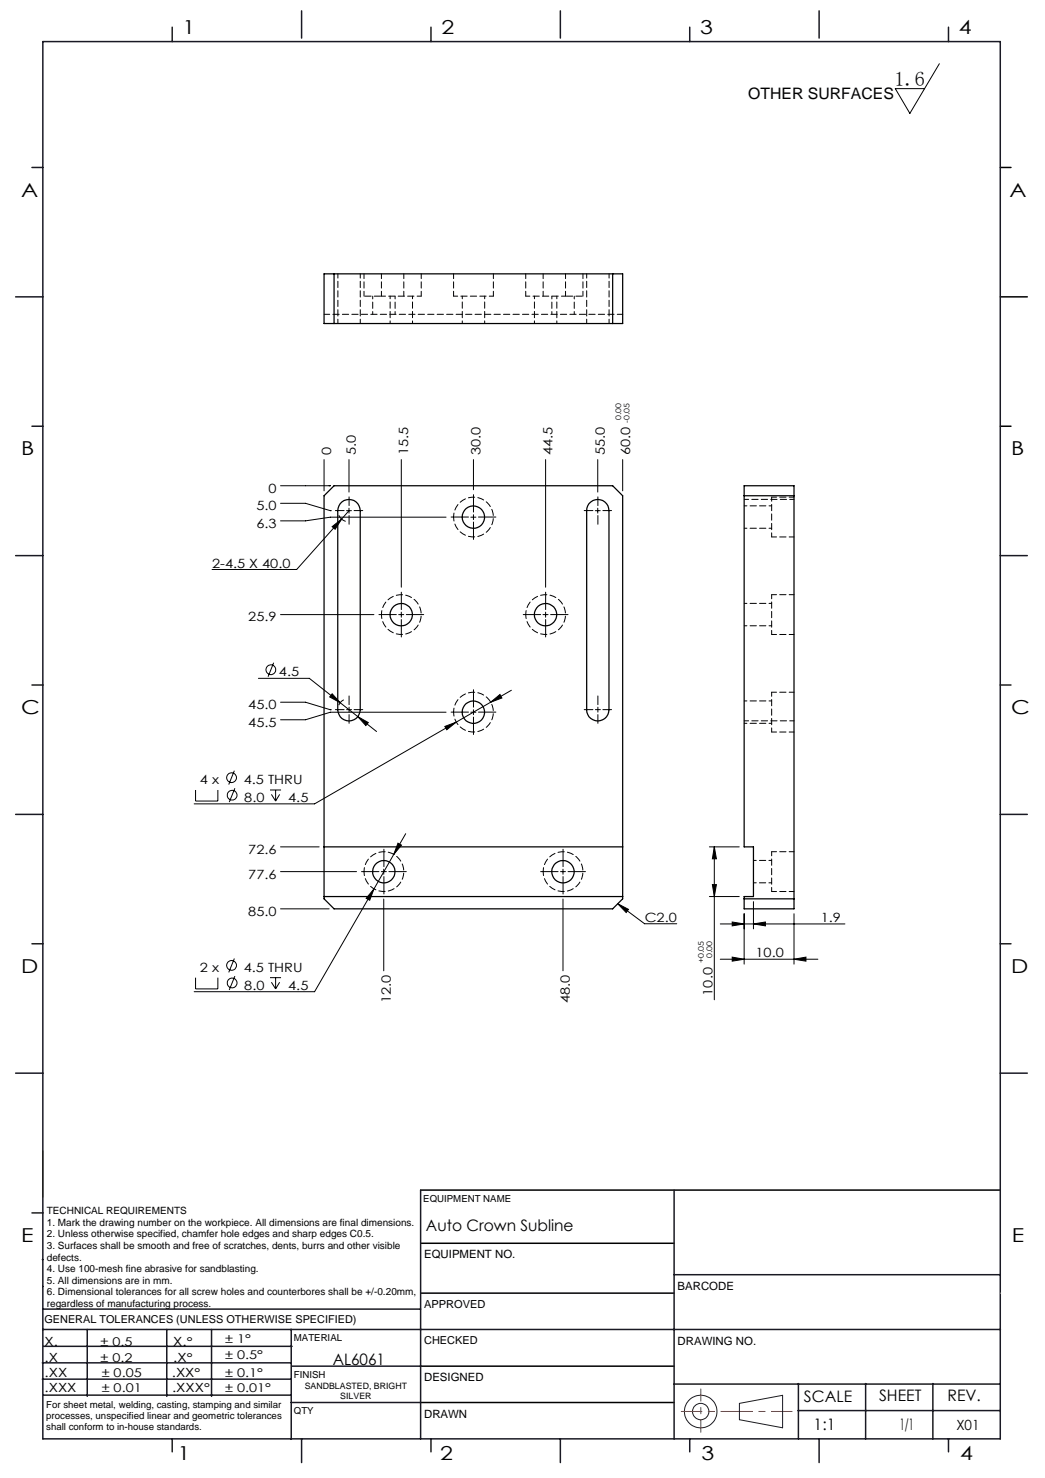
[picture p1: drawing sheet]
<svg xmlns="http://www.w3.org/2000/svg" width="210mm" height="297mm" viewBox="0 0 210 297" stroke-linecap="round" stroke-linejoin="round" font-family="sans-serif">
<g fill="none" stroke="#191924" stroke-width=".2">
<path d="M8.6 231.2v9.4M148.6 282l8.7-1.6v6.5l-8.7-1.6z"/>
<circle cx="140.8" cy="283.7" r="3.3"/>
<circle cx="140.8" cy="283.7" r="1.64"/>
</g>
<path d="M201 33.7h2.2M201 59.7h5.4M201 85.7h2.2M84.5 239.1h116.5M84.6 259.9h50.9M84.6 249.8h50.9M84.6 274.5h50.9M84.5 281.8h51" fill="none" stroke="#000" stroke-width=".3"/>
<path d="M136.9 283.6h22.3" fill="none" stroke="#f00" stroke-width=".2" stroke-dasharray="6.3 1.3 1.3 1.3" stroke-dashoffset="2.2"/>
<path d="M140.8 287.8v-8.7" fill="none" stroke="#f00" stroke-width=".2" stroke-dasharray="6.3 1.3 1.3 1.3" stroke-dashoffset="3.9"/>
<g fill="none" stroke="#191924" stroke-width=".3">
<path d="M8.6 8.4h192.4v280.7h-192.4zM34.6 5.5v2.9M60.6 2.2v5.5M86.6 5.5v2.9M112.6 2.2v5.5M138.6 5.5v2.9M164.6 2.2v5.5M190.6 5.5v2.9M6.4 33.7h2.2M3.1 59.7h5.5M6.4 85.7h2.2M3.1 111.7h5.5"/>
<path d="M201 111.7h5.4M6.4 137.7h2.2M201 137.7h2.2M3.1 163.7h5.5M201 163.7h5.4M6.4 189.6h2.2M201 189.6h2.2M3.1 215.6h5.5M201 215.6h5.4M84.5 239.1v50M135.5 239.1v50M6.4 243.7h2.2"/>
<path d="M8.5 253.1h.1M8.6 258.5h.1M135.5 256.1h65.5M8.5 277.1h49.9M8.5 273.9h49.9M8.6 267.2h192.4M8.6 263.1h75.9M8.8 270.5h49.9M17.5 267.2v13.4M33.5 267.2v13.4M42.5 267.2v13.4M58.5 267.2v22"/>
<path d="M58.6 274.5h26M135.5 278.1h65.5M160.4 278v11.1M174 278v11.1M187.5 278v11.1M8.8 280.3h49.7M34.6 289.1v2.6M58.5 281.8h26M60.6 289.1v4.8M86.6 289.1v2.6M112.6 289.1v4.8M138.6 289.1v2.6"/>
<path d="M160.4 283.5h40.5M164.6 289.1v4.8M190.6 289.1v2.6"/>
</g>
<path d="M201 259.9h.1" fill="none" stroke="#c0c0c0" stroke-width=".2"/>
<g fill="none" stroke="#000" stroke-width=".2">
<path d="M188.8 12.8l-6 10-2.9-5h5.9M56.4 97.6h10M65.1 92.4v6.2M70.1 92.4v6.5M80.6 92.4v25.6M95.1 92.4v6M109.6 92.4v25.6M120.1 92.4v6.5M125.1 92.4v6.2M56.4 101.1h5l5 1.5M66.4 102.6h.1M66.7 105.8l2-1.5-1.4 2.1z"/>
<path d="M68.1 103.5a2.25 2.25 0 0 0 1.4 1.3M68.7 104.3l-9.1 10.1h-17M69.6 102.6h1M70.1 102.6l-1.4 1.7M70.1 102.1v1M89.6 103.9h-23.2l-5 .8h-5M94.6 103.9h1M95.1 103.4v1M119.6 102.6h1M120.1 102.1v1M51.9 136.3h10.3l9.7 7.7M55 133.2l-1.1 2.8"/>
<path d="M56.4 123.5h18.7M66.7 139.4l1.7 1.8-2.1-1.2zM80.1 123.5h1M80.6 123v1M102.8 138.7l-4.2 2.4M109.1 123.5h1M109.6 123v1M39.3 158.7v2.3h4.5v-2.3M47.1 154.9l-1.1 2.8M47.2 158.4l-1.1 2.8M54.3 158.7h2.2M54.5 159.6l.9 1.4"/>
<path d="M55.4 158.7v2.3M56.2 159.6l-.8 1.4M56.4 141.1h5l5 1.5M66.4 142.6h.1M69.1 140.6l-.6 .5-.4 .6M71.9 144l2.1 1.2-.5 .6zM71.9 144l3.8 3M89.4 146l2.3-.9-1.9 1.5zM89.6 143.1h-23.2l-5 1.5h-5M91.7 145.1l-28.5 16.4h-24.2M94.6 143.1h1M95.1 142.6v1"/>
<path d="M98.6 141.1l1.9-1.5 .4 .7zM98.6 141.1l-6.9 4M56.4 175.2h15.2M56.4 170.2h7.7M75.1 178.6l-.8 2.3-.7-.4zM75.1 178.6l-11.9 20.7h-24.2M76.6 175.2h1M77.1 174.7v1M80 169.4l.7 .4-1.6 1.9zM81.5 167.5l-6.4 11.1M112.6 175.2h1M113.1 174.7v1"/>
<path d="M142.6 170.2h6M143.2 177.8h.8l-.5 2.4zM143.5 170.2l.5 2.4h-.8zM143.5 170.2v30.7M39.3 196.5v2.2h4.5v-2.2M47.1 192.6l-1.1 2.8M47.2 196.1l-1.1 2.8M54.3 196.5h2.2M54.5 197.4l.9 1.3M55.4 196.5v2.2M56.2 197.4l-.8 1.3M56.4 182.6h9.7"/>
<path d="M77.1 180.7v14.4M113.1 180.7v14.4M124.1 181.6l2.2 1.1-.5 .7zM124.1 181.6l5.4 4h6.5M142.6 180.2h6M144.7 185.7h25.1M144.7 192.8h19.7M147.1 185.3l2.4 .4-2.4 .4zM147.1 192.3l2.4 .5-2.4 .3zM149.5 183.6v10.1M151.4 185.7l2.4-.4v.8zM151.4 181.2v5.5"/>
<path d="M159.6 192.8l2.4-.5v.8zM159.6 183.6v10.1"/>
<circle cx="54.4" cy="134.6" r=".98"/>
<circle cx="46.5" cy="156.3" r=".98"/>
<circle cx="46.6" cy="159.8" r=".98"/>
<circle cx="46.5" cy="194" r=".98"/>
<circle cx="46.6" cy="197.5" r=".99"/>
</g>
<g fill="none" stroke="#000" stroke-width=".2" stroke-dasharray="15.2 1.3 1.3 1.3">
<path d="M69.1 102.6h-1.7M70.1 103.6v1.7M70.1 101.6v-1.8M71.1 102.6h1.8M94.1 103.9h-3.5M95.1 102.9v-3.5M95.1 104.9v3.5M96.1 103.9h3.5M119.1 102.6h-1.7M120.1 103.6v1.7M120.1 101.6v-1.8M121.1 102.6h1.8"/>
<path d="M79.6 123.5h-3.5M80.6 122.5v-3.5M80.6 124.5v3.5M81.6 123.5h3.5M108.6 123.5h-3.5M109.6 122.5v-3.5M109.6 124.5v3.5M110.6 123.5h3.5M69.1 142.6h-1.7M70.1 142.6v.5M70.1 142.6h.5M70.1 142.6v-.5"/>
<path d="M70.1 142.6h-.5M70.1 143.6v1.7M70.1 141.6v-1.8M71.1 142.6h1.8M94.1 143.1h-3.5M95.1 142.1v-3.5M95.1 144.1v3.5M96.1 143.1h3.5M119.1 142.6h-1.7M120.1 142.6v.5M120.1 142.6h.5M120.1 142.6v-.5"/>
<path d="M120.1 142.6h-.5M120.1 143.6v1.7M120.1 141.6v-1.8M121.1 142.6h1.8M76.1 175.1h-3.5M77.1 174.1v-3.5M77.1 176.1v3.5M78.1 175.1h3.5M112.1 175.1h-3.5M113.1 174.1v-3.5M113.1 176.1v3.5M114.1 175.1h3.5"/>
</g>
<g fill="#000">
<path d="M98.6 141.1l2.3-.8-.4-.7zM89.4 146l.4 .6 1.9-1.5zM80 169.4l-.9 2.3 1.6-1.9zM75.1 178.6l-1.5 1.9 .7 .4zM66.7 105.8l.6 .6 1.4-2.1zM71.9 144l1.6 1.8 .5-.6zM66.7 139.4l-.4 .6 2.1 1.2zM124.1 181.6l2.2 1.1-.5 .7z"/>
<path d="M143.5 170.2l.5 2.4h-.8zM143.2 177.8h.8l-.5 2.4z"/>
<path d="M151.4 185.7l2.4-.4v.8zM147.1 185.3l2.4 .4-2.4 .4zM159.6 192.8l2.4-.5v.8zM147.1 192.3l2.4 .5-2.4 .3z"/>
</g>
<g fill="none" stroke="#000" stroke-width=".25">
<path d="M65.1 55h60v10h-60zM67.1 55v10M123.1 55v10M65.1 99.6l2-2h56l2 2v81l-2 2h-56l-2-2zM149.5 97.6h10.1v85h-10.1v-2.4h1.9v-10h-1.9zM149.5 99.6h10.1M68.4 101.2a2.27 2.27 0 0 1 2.5-.7 2.27 2.27 0 0 1 1.5 2.1v40a2.26 2.26 0 0 1-2.3 2.3 2.26 2.26 0 0 1-2.2-2.3v-40zM118.4 101.2a2.27 2.27 0 0 1 2.5-.7 2.27 2.27 0 0 1 1.5 2.1v40a2.24 2.24 0 0 1-2.3 2.3 2.24 2.24 0 0 1-2.2-2.3v-40v-.5zM65.1 170.2h60M65.1 180.2h60M149.5 180.6h10.1"/>
<circle cx="95.1" cy="103.9" r="2.24"/>
<circle cx="80.6" cy="123.5" r="2.24"/>
<circle cx="109.6" cy="123.5" r="2.24"/>
<circle cx="95.1" cy="143.1" r="2.24"/>
<circle cx="77.1" cy="175.2" r="2.24"/>
<circle cx="113.1" cy="175.2" r="2.24"/>
</g>
<path d="M91.1 103.9a4 4 0 0 1 5.9-3.6 4 4 0 0 1 .5 6.8 4 4 0 0 1-6.3-2.5l-.1-.7M76.6 123.5a4 4 0 0 1 5.9-3.6 4 4 0 0 1 .5 6.8 4 4 0 0 1-6.3-2.5l-.1-.7M105.6 123.5a4 4 0 0 1 5.9-3.6 4 4 0 0 1 .5 6.8 4 4 0 0 1-6.3-2.5l-.1-.7M91.1 143.1a4 4 0 0 1 5.9-3.6 4 4 0 0 1 .5 6.8 4 4 0 0 1-6.3-2.5l-.1-.7M73.1 175.1a4 4 0 0 1 5.9-3.5 4 4 0 0 1 .5 6.8 4 4 0 0 1-6.3-2.6l-.1-.7M109.1 175.1a4 4 0 0 1 5.9-3.5 4 4 0 0 1 .5 6.8 4 4 0 0 1-6.3-2.6l-.1-.7" fill="none" stroke="#000" stroke-width=".2" stroke-dasharray="1.3 .6" stroke-dashoffset=".5"/>
<g fill="none" stroke="#000" stroke-width=".2" stroke-dasharray="1.3 .6" stroke-dashoffset=".4">
<path d="M76.6 59.5h8M91.1 59.5h8M105.6 59.5h8M67.9 65v-10M72.4 65v-10M117.9 65v-10M122.4 65v-10M155.1 99.9v8M155.1 119.5v8M159.6 100.3h-10M155.1 139.1v8M149.6 144.8h10"/>
<path d="M155.1 171.1v8"/>
</g>
<path d="M125.1 63.2h-60" fill="none" stroke="#000" stroke-width=".2" stroke-dasharray="1.3 .6" stroke-dashoffset=".2"/>
<path d="M73.1 59.5h3.5M113.6 59.5h3.5" fill="none" stroke="#000" stroke-width=".2" stroke-dasharray="1.3 .6" stroke-dashoffset="-.2"/>
<g fill="none" stroke="#000" stroke-width=".2" stroke-dasharray="1.3 .6" stroke-dashoffset=".3">
<path d="M73.1 55v4.5M76.6 55v4.5M81.1 59.5v-4.5M84.6 59.5v-4.5M91.1 55v4.5M99.1 59.5v-4.5M105.6 55v4.5M109.1 55v4.5M113.6 59.5v-4.5M117.1 59.5v-4.5M159.6 99.9h-4.5M155.1 107.9h4.5"/>
<path d="M159.6 119.5h-4.5M155.1 127.5h4.5M159.6 139.1h-4.5M155.1 147.1h4.5M155.1 179.1h4.5M159.6 171.1h-4.5"/>
</g>
<g fill="none" stroke="#000" stroke-width=".2" stroke-dasharray="1.3 .6" stroke-dashoffset=".7">
<path d="M74.9 59.5v3.7M78.4 59.5v5.5M92.9 59.5v5.5M107.4 59.5v5.5M110.9 59.5v3.7M79.4 63.2v-3.7M82.9 65v-5.5M97.4 65v-5.5M111.9 65v-5.5M115.4 63.2v-3.7M149.6 106.1h5.5M155.1 101.6h-5.5"/>
<path d="M149.6 125.7h5.5M155.1 121.2h-5.5M149.6 145.3h5.5M155.1 140.8h-5.5M151.4 177.4h3.7M155.1 172.9h-3.7"/>
</g>
<text font-size="4.1" x="179.8" y="17.2">1.6</text>
<g font-size="3.9">
<text x="36.7" y="6.9">1</text>
<text x="88.7" y="6.9">2</text>
<text x="140.7" y="6.9">3</text>
<text x="192.7" y="6.9">4</text>
<text x="4.2" y="39.5">A</text>
<text x="202.9" y="39.5">A</text>
<text x="4.2" y="91.5">B</text>
<text x="203.2" y="91.5">B</text>
<text x="4.2" y="143.5">C</text>
<text x="203.2" y="143.5">C</text>
<text x="4.2" y="195.5">D</text>
<text x="203.2" y="195.5">D</text>
<text x="4.2" y="249.6">E</text>
<text x="203.3" y="249.6">E</text>
<text x="35.7" y="293.4">1</text>
<text x="88.4" y="293.4">2</text>
<text x="141" y="293.4">3</text>
<text x="193" y="293.4">4</text>
</g>
<g font-size="3.2">
<text x="150.4" y="20">OTHER SURFACES</text>
<text x="85.6" y="247.3">Auto Crown Subline</text>
<text x="66.9" y="274.2">AL6061</text>
<text x="161.6" y="281.7">SCALE</text>
<text x="176.7" y="281.5">SHEET</text>
<text x="190.4" y="281.5">REV.</text>
<text x="163.5" y="287.4">1:1</text>
<text x="180.8" y="287.4">1/1</text>
</g>
<text font-size="2.8" x="192.2" y="287.3">X01</text>
<g font-size="2.6">
<text x="66.5" y="91.5" transform="rotate(-90 66.5 91.5)">0</text>
<text x="71.5" y="91.5" transform="rotate(-90 71.5 91.5)">5.0</text>
<text x="82" y="91.5" transform="rotate(-90 82 91.5)">15.5</text>
<text x="96.5" y="91.5" transform="rotate(-90 96.5 91.5)">30.0</text>
<text x="111" y="91.5" transform="rotate(-90 111 91.5)">44.5</text>
<text x="121.5" y="91.5" transform="rotate(-90 121.5 91.5)">55.0</text>
<text x="126.6" y="91.5" transform="rotate(-90 126.6 91.5)">60.0</text>
<text x="54" y="99">0</text>
<text x="51.5" y="102.5">5.0</text>
<text x="51.5" y="106">6.3</text>
<text x="42.6" y="114.1">2-4.5 X 40.0</text>
<text x="49.9" y="124.9">25.9</text>
<text x="56.1" y="135.9">4.5</text>
<text x="49.9" y="142.5">45.0</text>
<text x="49.9" y="146">45.5</text>
<text x="40.2" y="157.6">4 x</text>
<text x="49" y="157.6">4.5 THRU</text>
<text x="49.1" y="161.1">8.0</text>
<text x="57.9" y="161.1">4.5</text>
<text x="49.9" y="171.5">72.6</text>
<text x="49.9" y="176.5">77.6</text>
<text x="49.9" y="184">85.0</text>
<text x="129.6" y="185.3">C2.0</text>
<text x="164.9" y="185.3">1.9</text>
<text x="40.2" y="195.3">2 x</text>
<text x="49" y="195.3">4.5 THRU</text>
<text x="151.8" y="192.4">10.0</text>
<text x="49.1" y="198.9">8.0</text>
<text x="57.9" y="198.9">4.5</text>
<text x="78.5" y="201.6" transform="rotate(-90 78.5 201.6)">12.0</text>
<text x="114.5" y="201.6" transform="rotate(-90 114.5 201.6)">48.0</text>
<text x="143.2" y="200.1" transform="rotate(-90 143.2 200.1)">10.0</text>
</g>
<g font-size="2.5">
<text x="8.9" y="273.6">.X</text>
<text x="8.9" y="270.4">X.</text>
<text x="34.8" y="273.7">.X°</text>
<text x="34.8" y="270.5">X.°</text>
<text x="9" y="276.7">.XX</text>
<text x="9" y="279.7">.XXX</text>
<text x="34.5" y="276.7">.XX°</text>
<text x="34.6" y="279.8">.XXX°</text>
</g>
<g font-size="2.4">
<text x="45.2" y="270">± 1°</text>
<text x="20.2" y="270.4">± 0.5</text>
<text x="20.2" y="273.7">± 0.2</text>
<text x="45.2" y="273.2">± 0.5°</text>
<text x="20.4" y="279.7">± 0.01</text>
<text x="20.4" y="276.7">± 0.05</text>
<text x="45.2" y="276.7">± 0.1°</text>
<text x="45.2" y="279.7">± 0.01°</text>
</g>
<g font-size="2.3">
<text x="85.2" y="252.9">EQUIPMENT NO.</text>
<text x="136.2" y="259.2">BARCODE</text>
<text x="136.2" y="270.2">DRAWING NO.</text>
<text x="85.2" y="277.6">DESIGNED</text>
<text x="85.2" y="284.9">DRAWN</text>
</g>
<g font-size="2.2">
<text x="85.2" y="262.8">APPROVED</text>
<text x="8.9" y="265.9">GENERAL TOLERANCES (UNLESS OTHERWISE SPECIFIED)</text>
<text x="85.2" y="270.1">CHECKED</text>
</g>
<g font-size="2">
<text x="9.4" y="244">TECHNICAL REQUIREMENTS</text>
<text x="9.4" y="246.3">1. Mark the drawing number on the workpiece. All dimensions are final dimensions.</text>
<text x="9.4" y="248.6">2. Unless otherwise specified, chamfer hole edges and sharp edges C0.5.</text>
<text x="9.4" y="251">3. Surfaces shall be smooth and free of scratches, dents, burrs and other visible</text>
<text x="9.4" y="253.3">defects.</text>
<text x="9.4" y="255.6">4. Use 100-mesh fine abrasive for sandblasting.</text>
<text x="9.4" y="258">5. All dimensions are in mm.</text>
<text x="9.4" y="260.3">6. Dimensional tolerances for all screw holes and counterbores shall be +/-0.20mm,</text>
<text x="9.4" y="262.6">regardless of manufacturing process.</text>
</g>
<g font-size="1.9">
<text x="85.1" y="241.5">EQUIPMENT NAME</text>
<text x="59.1" y="269.5">MATERIAL</text>
<text x="59.1" y="276.9">FINISH</text>
<text x="9.3" y="282.9">For sheet metal, welding, casting, stamping and similar</text>
<text x="9.3" y="285.2">processes, unspecified linear and geometric tolerances</text>
<text x="9.3" y="287.4">shall conform to in-house standards.</text>
<text x="59.1" y="284.2">QTY</text>
</g>
<g font-size="1.8">
<text x="61.2" y="279">SANDBLASTED, BRIGHT</text>
<text x="68.4" y="281.1">SILVER</text>
</g>
<g font-size="1.5">
<text x="124.8" y="84.4" transform="rotate(-90 124.8 84.4)">0.00</text>
<text x="126.5" y="85" transform="rotate(-90 126.5 85)">-0.05</text>
<text x="141.4" y="193.6" transform="rotate(-90 141.4 193.6)">+0.05</text>
<text x="143.1" y="192.5" transform="rotate(-90 143.1 192.5)">0.00</text>
</g>
</svg>
